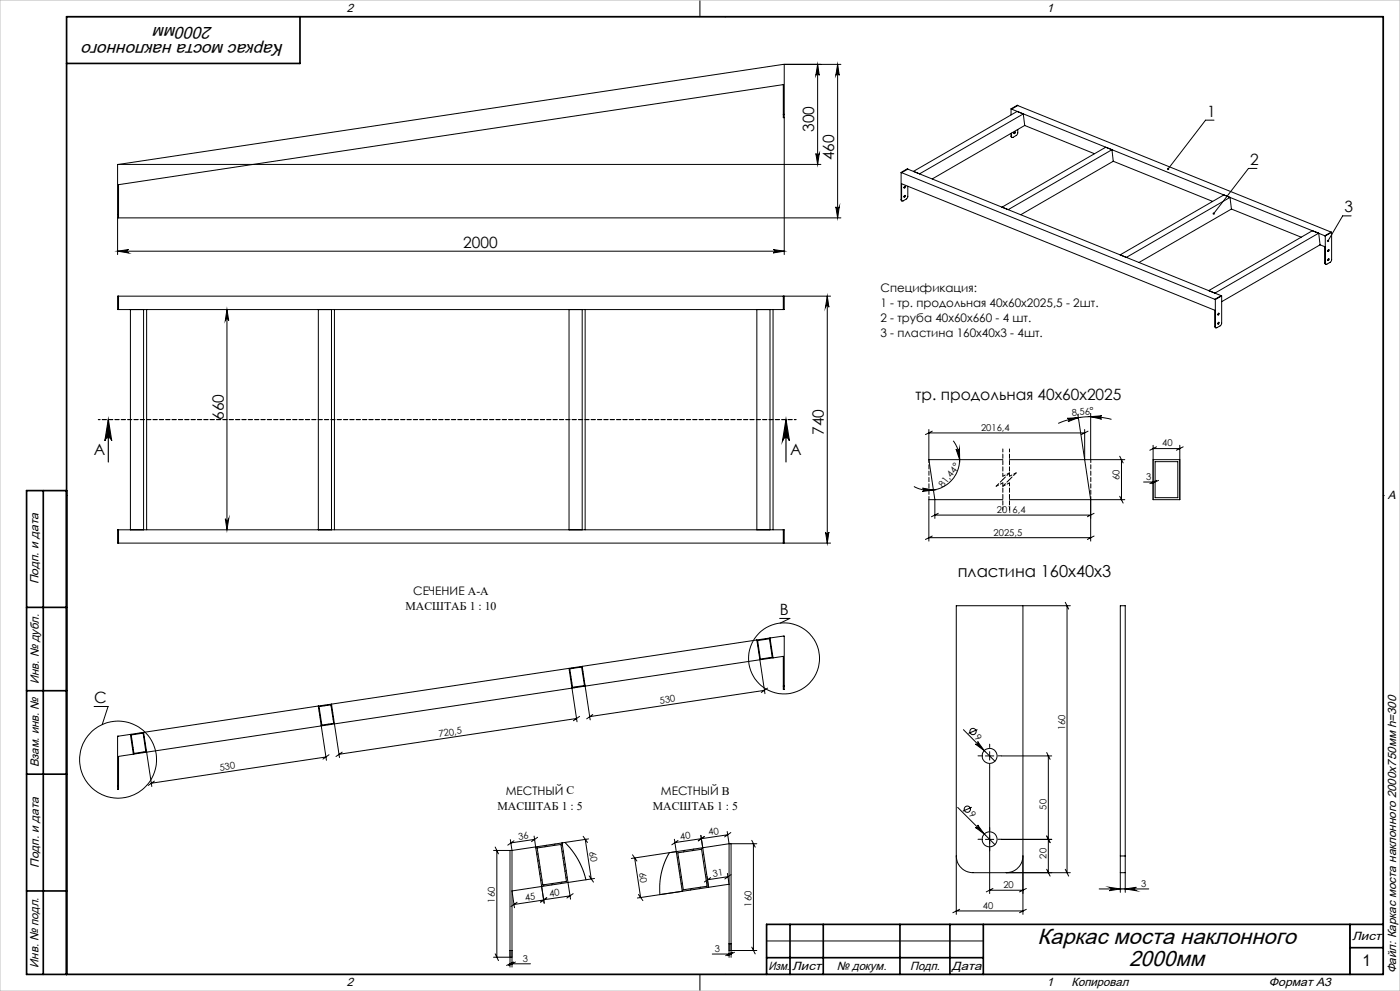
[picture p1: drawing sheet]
<svg xmlns="http://www.w3.org/2000/svg" width="420mm" height="297mm" viewBox="0 0 420 297" stroke-linecap="round" stroke-linejoin="round" font-family="sans-serif">
<g fill="none" stroke="#000" stroke-width=".3">
<path d="M20 5h395v287h-395zM210 0v5M217.5 5h.1M235.3 19.3v15M245.3 19.3l.5 3.3a.51 .51 0 0 0-.5-.5 .51 .51 0 0 0-.5 .5zM245.3 19.3v30M251.3 19.3l.5 3.3a.51 .51 0 0 0-.5-.5 .51 .51 0 0 0-.5 .5zM251.3 19.3v46M252.3 19.3h-17.3l-199.4 30M235 34.3v1h.3M235 34.3v-8.9l-199.4 29.9v9M235 34.3h.3"/>
<path d="M235.3 34.3v1M235.3 35.3v41M303.3 32.6v1.8M303.3 32.6l.2 .1M303.5 32.7l93.9 38M303.5 39.9v1M304.4 39.5l-.2 .5M305.3 38.8v1.1l-.3 .6-1.2 .7h-.2l-.1-.3M305.3 31.6l94 38M305.3 31.6l-1.8 1.1M305.3 31.6l-.1-.1-1.9 1.1M307 34.1l-31.1 18"/>
<path d="M307 34.1l.4 3.5M307 34.1l-1.9-.7-31.1 18M307.4 37.6l-27.7 16M307.4 37.6l20.9 8.5M364.2 36h-2.5l-11.3 14.7M244.8 46a.51 .51 0 0 0 .5 .5 .51 .51 0 0 0 .5-.5l-.5 3.3zM246.3 49.3h-211v15M270.3 59.9l.3 .4M270.3 59.9h.2M270.3 51.7v8.2M270.3 51.7h.2M270.5 59.9v-4.8l94 37.9v4.9"/>
<path d="M270.5 51.7l94 38M271.3 58.7a.25 .25 0 0 1 .3 .3 .25 .25 0 0 1-.4 .1zM271.4 55.9a.23 .23 0 0 1 .2 .3 .23 .23 0 0 1-.4 .1zM271.5 55.8l-.3 .5M271.5 58.6l-.3 .4M272.3 55.8v3.4l-1.4 1-.3 .1-.1-.4M272.3 50.7l94.1 37.9M272.3 50.7l-1.8 1M272.3 50.7l-.1-.1-1.9 1.1M303.3 40.8l.3 .4M303.3 40.8l.2 .1M303.3 40v.8"/>
<path d="M333.6 44.9l.4 3.4M334 48.3l-27.8 16M334 48.3l29.8 12.1M367.2 58.4l-31.1 18 1.8 .7 31.1-17.9 .4 3.4M377.1 50.5h-2.6l-10.4 13.5M35.3 65.3v11M35.3 75.3h200M35.3 75.3l3.3-.5a.51 .51 0 0 0-.5 .5 .51 .51 0 0 0 .5 .5zM35.3 64.3v1M35.3 65.3h217M35.3 64.3h.3M35.6 64.3v1"/>
<path d="M232 74.8l3.3 .5-3.3 .5a.51 .51 0 0 0 .5-.5 .51 .51 0 0 0-.5-.5zM250.8 62a.51 .51 0 0 0 .5 .5 .51 .51 0 0 0 .5-.5l-.5 3.3zM300.6 62.1l31.1-18 1.9 .8-31.1 17.9zM369.4 62.6l-27.7 16.1M369.4 62.6l20.9 8.5M395.6 69.9l.4 3.5M396 73.4l-29.5 17M396 73.4l1.4 .5v4.9M397.4 78.8l.3 .4M397.4 70.7h.2M397.4 78.8l.2 .1M397.6 70.7v8.2"/>
<path d="M398.5 74.9a.23 .23 0 0 1 .2 .3 .23 .23 0 0 1-.4 0zM398.5 77.6a.23 .23 0 0 1 .2 .3 .23 .23 0 0 1-.4 .1zM398.6 74.8l-.3 .5M398.6 77.5l-.3 .5M399.3 69.6h.2M399.3 69.6l-1.9 1.1M399.5 69.6v8.3l-.3 .6-1.1 .7h-.4l-.1-.3M399.5 69.6l-1.9 1.1M405.3 64.7h-2.5l-4.4 7.5M35.6 88.8v4M39.1 92.8v66M43.1 92.8v66"/>
<path d="M44 92.8v66M68.1 92.8v66M68.1 92.8l.5 3.3a.51 .51 0 0 0-.5-.5 .51 .51 0 0 0-.5 .5zM95.5 92.8v66M99.4 92.8v66M100.3 92.8v66M170.7 92.8v66M174.7 92.8v66M175.5 92.8v66M227 92.8v66M231 92.8v66M231.9 92.8v66"/>
<path d="M235 88.8v4M235.3 88.8v4h-200v-4h213.9M248.2 88.8v74M248.2 88.8l.5 3.3a.51 .51 0 0 0-.5-.5 .51 .51 0 0 0-.6 .5zM362.6 87.1l31.1-18 1.9 .8-31.1 17.9zM364.5 97.9l.2 .3M364.5 89.7l.1 .1M364.5 97.9h.1M364.6 89.8v8.1M365.5 93.9a.24 .24 0 0 1 .2 .3 .24 .24 0 0 1-.4 .1zM365.6 93.9l-.3 .4M365.6 96.6l-.3 .4"/>
<path d="M366.4 88.6l-1.9 1.1M366.4 88.6l.1 .1M366.5 88.7v8.4l-.4 .5-1.1 .6h-.3l-.1-.3M366.5 88.7l-1.9 1.1M278.7 128.7v9.1M278.7 129.7h46.7M278.7 137.8h22.1M278.7 137.8l1.8 12v5.6M279.7 129.2l-2.1 1M286 132.1a9.2 9.2 0 0 1-.4 11.7 9.2 9.2 0 0 1-11.4 2M286.8 134.6a.52 .52 0 0 0 .6 .4 .52 .52 0 0 0 .4-.6l.1 3.4zM302.8 137.8h34.6"/>
<path d="M320.2 125.4l3.3-.2-3.1 1.2a.51 .51 0 0 0 .4-.6 .51 .51 0 0 0-.6-.4zM323.4 124.2l2 13.6M325.4 137.8l1.8 12v12.4M325.4 128.7v9.1M326.4 129.2l-2 1M327.2 124.9l3.4-.3a.51 .51 0 0 0-.6 .5 .51 .51 0 0 0 .5 .5zM327.2 123.9v13.9M333.4 125.7a24.6 24.6 0 0 0-15.9 1.2M335.9 136.7l1 2M336.4 137.8v12M345.9 133.5v16.3h8v-16.3M345.9 134.4h8"/>
<path d="M345.9 137.8h8M346.5 138.4h6.8v10.8h-6.8zM347 133.9l-2.1 1M355 133.9l-2.1 1M20 148.5h.1M35.6 158.8v4M67.6 155.5a.51 .51 0 0 0 .5 .4 .51 .51 0 0 0 .5-.4l-.5 3.3zM235 158.8v4M247.6 159.5a.51 .51 0 0 0 .6 .5 .51 .51 0 0 0 .5-.5l-.5 3.3zM276.8 146.3l3.2 .6-3.3 .4a.49 .49 0 0 0 .5-.5 .49 .49 0 0 0-.4-.5zM280.5 154.4h46.7M281.5 153.8l-2.1 1.1"/>
<path d="M300.8 149.8h-22.1v12.4M302.8 149.8h34.6M328.2 153.8l-2 1.1M335.9 148.7l1 2.1M343.1 144.5h3.4M347 144l-2.1 1M347.6 144l-2.1 1M415 148.5h.1M235.3 162.8v-4h-200v4h213.9M278.7 161.1h48.5M279.7 160.7l-2.1 1M328.2 160.7l-2 1"/>
<path d="M174.2 199.8l-.2 .2M174.7 199.7l2.4 16.1M227 191.8l1 5.9M227.3 192l3.6-.6 .8 5.6-3.6 .5zM227.5 193.6l-.1 .1M227.8 195.5l-.2 .2M228 197.7l1.5 10.2M228 197.7l-184 27.7M228.1 197.5l-.2 .2M229.7 191.4l-.3 .3M230.7 197.1l-.2 .3M231 191.2l4.3-.6v15"/>
<path d="M231 191.2l-131.6 19.8M231 191.2l.9 6M231.2 192.2l-.2 .2M231.5 194.1l-.2 .2M231.7 196.1l-.1 .2M231.9 197.2l3.1-.5v8.9M231.9 197.2l-3.9 .5M233.9 185.3h3.1l-3 1.5M306.9 181.5v92.5M319.6 180.5l1 2.1M320.1 181.5v80M321.1 181.5h-34.2v92.5"/>
<path d="M28.2 211.7h4.2l-1.7 5.5M42.1 219.6l-.3 .3M43.1 219.5l.9 5.9M95.5 211.6l2.4 16.3M95.5 211.6l-56.4 8.5M95.7 211.8l3.6-.6 .8 5.6-3.5 .5zM95.9 213l-.2 .1M96.2 214.9l-.2 .2M96.5 216.8l-.2 .2M97.5 211.3l-.2 .2M98.6 217l-.2 .2M99.4 211l2.4 16"/>
<path d="M99.4 211l-3.9 .6M99.5 211.6l-.2 .1M99.8 213.5l-.1 .2M100.1 215.5l-.2 .1M170.7 200.3l2.4 16M170.9 200.4l3.6-.5 .8 5.6-3.5 .5zM171 200.8l-.2 .1M171.3 202.7l-.2 .2M171.6 200.2l-.3 .2M171.6 204.6l-.2 .2M172.6 205.9l-.3 .2M173 215.3l-71.3 10.8"/>
<path d="M173.9 214.7l-1.9 1.3M174.9 201.3l-.2 .2M175.2 203.3l-.2 .1M175.2 205.5l-.2 .2M175.5 205.2l-.2 .2M177.8 214.1l-1.8 1.3M229.3 206.9l-52.4 7.9M230.3 206.2l-1.9 1.3M235 205.6v.2a.42 .42 0 0 0-.1 .5 .42 .42 0 0 0 .4 .2v-.9M235 205.6h.3M289 218.7l9.5 9.4M293.2 218.6l-2.7 1.2"/>
<path d="M35.3 235.6v1h.3v-1M35.3 235.6h.3M39.1 220.1l-3.8 .5v15M39.1 220.1l.9 5.9M39.4 220.3l3.5-.6 .8 5.5-3.5 .6zM39.4 220.1l-.2 .2M39.6 222.1l-.2 .1M39.9 224l-.1 .2M40.4 225.7l-.2 .3M43.1 225.4l-.3 .2M43.3 220.7l-.2 .2M43.6 222.6l-.2 .2"/>
<path d="M43.9 224.6l-.2 .2M44 225.4l1.5 10.3M44 225.4l-8.4 1.3v8.9M46.3 234.1l-1.9 1.3M97.8 226.9l-52.4 7.8M98.7 226.2l-1.8 1.3M102.7 225.4l-1.9 1.3M293.3 222.2l2 2.8-2.7-2a.51 .51 0 0 0 .7 0 .51 .51 0 0 0 0-.8zM295.6 226.6h2.5M296.9 225.3v2.5M296.9 230v37.8M300.4 226.6h15.1"/>
<path d="M314 225.5l1 2.1M314.5 226.6v34.9M148.1 254.9h5.5M148.6 253.9l.9 2M149 254.9v32M153 254.9v34.9M153.1 251.6l.5 3.3M153.6 254.9v34.9M154.2 252l-1.9 1.3M160.2 250.6l3.1 20.1M160.4 251.6l-7.2 1M161.1 254.1l7.2-1 1.6 11.1-7.1 1z"/>
<path d="M161.3 250.9l-1.8 1.3M161.3 253.7l-.5 .5M161.4 255.8l-.3 .4M161.7 257.8l-.3 .3M162 259.7l-.4 .4M163.9 253.3l-.5 .5M166.5 252.9l-.4 .5M168.6 252.6l-15 2.3M168.6 252.6l2.6 16.9M168.7 253l-.4 .4M169 255l-.4 .3M169.3 257l-.4 .3"/>
<path d="M169.5 252.5l2 2.2 1.9 2.8 1.4 3.1 1 3.1M169.5 252.5l-.9 .1M169.5 258.9l-.3 .4M174.9 250.6l1.3 1.9M175.6 251.6l1.8 11.8M176.6 251.4l-7.1 1.1M189.8 256.2l1.3 1.9M190.4 257.1l1.8 11.9M202.3 251.5l2.4 15.6-6.7 1-.1-3.4 .5-3.3 1.1-3.2 1.3-2.7M203.3 255.6l7.2-1.1 1.6 11.1-7.1 1.1zM203.4 251.9l-1.9 1.3M203.5 256.8l-.3 .4"/>
<path d="M203.8 258.8l-.3 .3M205.5 254.8l-.5 .5M208.1 254.5l-.4 .4M210.3 250.4l.5 3.7M210.8 254.1l-.5 .4M210.8 254.1l-21.4 3.2M210.8 254.1l1.8 11.8-.5-3.2M211.1 256l-.4 .4M211.3 250.7l-1.8 1.3M211.4 257.9l-.4 .4M211.7 259.9l-.4 .3M218.2 249.2l.5 3.7"/>
<path d="M218.3 250.2l-15.8 2.3M218.7 252.9l-7.9 1.2M218.7 252.9v34M219.3 249.5l-1.9 1.3M219.3 252.9v34M225.5 251.8l1.1 2.1M226 252.9v32M227 252.9h-8.3M286.9 256.5a5.1 5.1 0 0 0 5 5h29.2M287.3 242l11.2 11.1M291.5 241.9l-2.6 1.2M292.6 248a.5 .5 0 0 0 .7 0 .5 .5 0 0 0 0-.7l2 2.6z"/>
<path d="M295.6 251.6h2.5M306.9 256.5a5.1 5.1 0 0 1-5 5M314 250.5l1 2.1M315.5 251.6h-15.1M336.1 256.5v5M336.1 256.5v-75h1.5v75M336.1 256.5h1.5M337.6 256.5v5M155.1 270.4l-1.8 1.3M162.2 270.3l1.8-1.3-1.8 1.4M162.3 261.7l-.4 .3M162.5 265.7l.7 4.9"/>
<path d="M162.6 263.6l-.4 .4M163.1 269.7l-8.9 1.4M163.3 265.1l-.5 .5M166 264.8l-.5 .4M168.6 264.3l-.5 .5M169.9 260.8l-.4 .4M170.1 262.8l-.3 .4M171 268.5l-7.9 1.2M171.9 267.8l-1.8 1.3M176.7 262.5l1.3 1.9M178.4 263.3l-24.8 3.7 .7 5.1M191.5 268.1l1.4 1.8"/>
<path d="M204.1 260.7l-.3 .4M204.4 262.7l-.4 .3M204.7 264.6l-.3 .4M205 266.6l-.4 .3M207.5 266.3l-.4 .5M210.2 265.9l-.5 .4M212 261.9l-.4 .3M212.5 265.7l-.1 .3M213.2 263l-1.9 1.3M218.2 261.8l.5 3.2-27.5 4.1M218.4 262.7l-6.1 1M219.3 262.1l-1.8 1.3"/>
<path d="M286.9 273h20M287.9 272.5l-2 1M296.9 266.8h10M297.9 266.3l-2 1M307.9 266.3l-2 1M307.9 272.5l-2 1M314 260.5l1 2.1M319.6 260.5l1 2.1M329.7 266.4h14.9M332.8 265.9l3.3 .5-3.3 .5a.51 .51 0 0 0 .5-.5 .51 .51 0 0 0-.5-.5zM336.1 261.5v5.9M336.1 261.5h1.5"/>
<path d="M337.6 266.4l3.3-.5a.51 .51 0 0 0-.5 .5 .51 .51 0 0 0 .5 .5zM337.6 261.5v5.9M405 277v15M148.1 286.9h5.5v-2h-.6v2M148.6 285.9l.9 2M153 288.9h6.1M154 288.3l-2 1M154.6 288.3l-2 1M210 292v5M213.7 285.9h5.6M217.5 292h.1M219.7 285.4l-2 1"/>
<path d="M220.3 285.4l-2 1M225.5 283.8l1.1 2.1M227 284.9h-8.3v-2h.6v2M230 282h65"/>
<circle cx="304.4" cy="39.7" r=".24"/>
<circle cx="365.6" cy="96.9" r=".25"/>
<circle cx="235.2" cy="197.3" r="10.7"/>
<circle cx="291.9" cy="219.2" r=".94"/>
<circle cx="35.4" cy="227.7" r="11.5"/>
<circle cx="296.9" cy="226.6" r="2.24"/>
<circle cx="290.2" cy="242.5" r=".94"/>
<circle cx="296.9" cy="251.5" r="2.25"/>
</g>
<path d="M32.5 125.8l1 6.3a1.02 1.02 0 0 0-1-1 1.02 1.02 0 0 0-1 1zM32.5 125.8v12.7M235.8 125.8l1 6.3a1.02 1.02 0 0 0-1-1 1.02 1.02 0 0 0-1 1zM235.8 125.8v12.7" fill="none" stroke="#000" stroke-width=".35"/>
<path d="M294.4 226.5h-1M296.9 224v-1M296.9 229v1M299.4 226.5h1M294.4 251.5h-1M296.9 249v-1M296.9 254v1M299.4 251.5h1" fill="none" stroke="#000" stroke-width=".3" stroke-dasharray="15.2 1.3 1.3 1.3"/>
<path d="M300.8 134.5v8.2M302.8 134.5v8.2M300.8 144.7v8.2M302.8 144.7v8.2" fill="none" stroke="#000" stroke-width=".3" stroke-dasharray="1.3 .6" stroke-dashoffset=".4"/>
<path d="M298.8 145.7l2-1M300.8 142.7l2-1M300.8 145.7l2-1M302.8 142.7l2-1" fill="none" stroke="#000" stroke-width=".3" stroke-dasharray="1.3 .6" stroke-dashoffset=".5"/>
<path d="M300.8 143.7l-2 2M302.8 141.7l-2 2M302.8 143.7l-2 2M304.8 141.7l-2 2" fill="none" stroke="#000" stroke-width=".3" stroke-dasharray="1.3 .6" stroke-dashoffset=".2"/>
<path d="M238.8 125.7h-209.3" fill="none" stroke="#000" stroke-width=".35" stroke-dasharray="1.3 .6" stroke-dashoffset=".8"/>
<g fill="none" stroke="#000" stroke-width=".5">
<path d="M90 5v14h-70M13 147v145M20 147h-12v145h407v-287h-395v287M8 182h12M8 207h12M8 232h12M8 267h12M237 277v15M247 277v15M270 277v15M285 277v15M295 277v15"/>
<path d="M405 277v15M415 277h-185v15M230 287h65M405 284h10"/>
</g>
<path d="M0 0h420v297h-420z" fill="none" stroke="#c0c0c0" stroke-width=".3"/>
<path d="M278.7 137.7v12M327.2 149.7v-12" fill="none" stroke="#000" stroke-width=".3" stroke-dasharray="1.3 .6" stroke-dashoffset=".3"/>
<g fill="#000">
<path d="M293.3 222.2l2 2.8-2.7-2a.51 .51 0 0 0 .7 0 .51 .51 0 0 0 0-.8zM292.6 248a.5 .5 0 0 0 .7 0 .5 .5 0 0 0 0-.7l2 2.6z"/>
<path d="M244.8 46a.51 .51 0 0 0 .5 .5 .51 .51 0 0 0 .5-.5l-.5 3.3zM245.3 19.3l.5 3.3a.51 .51 0 0 0-.5-.5 .51 .51 0 0 0-.5 .5zM250.8 62a.51 .51 0 0 0 .5 .5 .51 .51 0 0 0 .5-.5l-.5 3.3zM251.3 19.3l.5 3.3a.51 .51 0 0 0-.5-.5 .51 .51 0 0 0-.5 .5z"/>
<path d="M35.3 75.3l3.3-.5a.51 .51 0 0 0-.5 .5 .51 .51 0 0 0 .5 .5zM232 74.8l3.3 .5-3.3 .5a.51 .51 0 0 0 .5-.5 .51 .51 0 0 0-.5-.5z"/>
<path d="M364 63.7l-.2 .2 .1 .4 .2-.3-.2 .3a.34 .34 0 0 0 .6-.3 .34 .34 0 0 0-.5-.3zM350.1 50.4l.1 .5 .2-.2-.2 .2a.35 .35 0 0 0 .5-.1 .35 .35 0 0 0-.1-.4 .35 .35 0 0 0-.5 0zM398.2 71.9l-.1 .4 .2 .2 .1-.3-.1 .3a.34 .34 0 0 0 .4-.3 .34 .34 0 0 0-.5-.3z"/>
<path d="M235.8 125.8l1 6.3a1.02 1.02 0 0 0-1-1 1.02 1.02 0 0 0-1 1zM32.5 125.8l1 6.3a1.02 1.02 0 0 0-1-1 1.02 1.02 0 0 0-1 1z"/>
<path d="M327.2 124.9l3.4-.3a.51 .51 0 0 0-.6 .5 .51 .51 0 0 0 .5 .5zM320.2 125.4l3.3-.2-3.1 1.2a.51 .51 0 0 0 .4-.6 .51 .51 0 0 0-.6-.4z"/>
<path d="M247.6 159.5a.51 .51 0 0 0 .6 .5 .51 .51 0 0 0 .5-.5l-.5 3.3zM248.2 88.8l.5 3.3a.51 .51 0 0 0-.5-.5 .51 .51 0 0 0-.6 .5zM67.6 155.5a.51 .51 0 0 0 .5 .4 .51 .51 0 0 0 .5-.4l-.5 3.3zM68.1 92.8l.5 3.3a.51 .51 0 0 0-.5-.5 .51 .51 0 0 0-.5 .5z"/>
<path d="M276.8 146.3l3.2 .6-3.3 .4a.49 .49 0 0 0 .5-.5 .49 .49 0 0 0-.4-.5zM286.8 134.6a.52 .52 0 0 0 .6 .4 .52 .52 0 0 0 .4-.6l.1 3.4z"/>
<path d="M337.6 266.4l3.3-.5a.51 .51 0 0 0-.5 .5 .51 .51 0 0 0 .5 .5zM332.8 265.9l3.3 .5-3.3 .5a.51 .51 0 0 0 .5-.5 .51 .51 0 0 0-.5-.5z"/>
</g>
<g font-size="6.6">
<text x="311.2" y="283.1">Каркас моста наклонного</text>
<text x="338.7" y="289.4">2000мм</text>
</g>
<g font-size="5.1">
<text x="63.8" y="8.2" transform="rotate(-180 63.8 8.2)">2000мм</text>
<text x="85.2" y="13.1" transform="rotate(-180 85.2 13.1)">Каркас моста наклонного</text>
</g>
<text font-size="4.9" x="287.3" y="173">пластина 160х40х3</text>
<text font-size="4.8" x="408.8" y="289.5">1</text>
<g font-size="4.7">
<text x="362.2" y="35">1</text>
<text x="244.3" y="39.6" transform="rotate(-90 244.3 39.6)">300</text>
<text x="250.3" y="48" transform="rotate(-90 250.3 48)">460</text>
<text x="375" y="49.4">2</text>
<text x="403.3" y="63.6">3</text>
<text x="138.9" y="74.3">2000</text>
<text x="274.7" y="119.8">тр. продольная 40х60х2025</text>
<text x="67.1" y="125.8" transform="rotate(-90 67.1 125.8)">660</text>
<text x="247.2" y="130.4" transform="rotate(-90 247.2 130.4)">740</text>
<text x="28.1" y="136.4">A</text>
<text x="237.1" y="136.4">A</text>
<text x="233.9" y="184.3">B</text>
<text x="28.2" y="210.7">C</text>
</g>
<g font-size="3.6">
<text x="104" y="3.6">2</text>
<text x="314" y="3.6">1</text>
<text x="416.4" y="149.6">A</text>
<text x="11.6" y="175.1" transform="rotate(-90 11.6 175.1)">Подп. и дата</text>
<text x="11.6" y="205" transform="rotate(-90 11.6 205)">Инв. № дубл.</text>
<text x="11.6" y="230" transform="rotate(-90 11.6 230)">Взам. инв. №</text>
<text x="11.6" y="260.1" transform="rotate(-90 11.6 260.1)">Подп. и дата</text>
<text x="405.6" y="281.6">Лист</text>
<text x="11.6" y="290" transform="rotate(-90 11.6 290)">Инв. № подл.</text>
<text x="230.5" y="290.6">Изм.</text>
<text x="237.7" y="290.6">Лист</text>
<text x="251" y="290.6">№ докум.</text>
<text x="273" y="290.6">Подп.</text>
<text x="285.5" y="290.6">Дата</text>
<text x="418.8" y="291.8" transform="rotate(-90 418.8 291.8)">Файл: Каркас моста наклонного 2000х750мм h=300</text>
<text x="104" y="295.6">2</text>
<text x="314" y="295.6">1</text>
<text x="321.5" y="295.6">Копировал</text>
<text x="380.7" y="295.6">Формат А3</text>
</g>
<g font-size="3.5">
<text x="264.1" y="87.5">Спецификация:</text>
<text x="264.1" y="92">1 - тр. продольная 40х60х2025,5 - 2шт.</text>
<text x="264.1" y="96.5">2 - труба 40х60х660 - 4 шт.</text>
<text x="264.1" y="101">3 - пластина 160х40х3 - 4шт.</text>
<text x="123.9" y="178.4">СЕЧЕНИЕ A-A</text>
<text x="121.6" y="182.8">МАСШТАБ 1 : 10</text>
<text x="151.7" y="238.2">МЕСТНЫЙ C</text>
<text x="198.3" y="238.2">МЕСТНЫЙ B</text>
<text x="149.2" y="242.6">МАСШТАБ 1 : 5</text>
<text x="195.8" y="242.7">МАСШТАБ 1 : 5</text>
</g>
<g font-size="2.8">
<text x="321.6" y="124.7" transform="rotate(-5 321.6 124.7)">8,56°</text>
<text x="294.3" y="129.1">2016,4</text>
<text x="348.7" y="133.8">40</text>
<text x="335.8" y="143.8" transform="rotate(-90 335.8 143.8)">60</text>
<text x="343.9" y="143.8">3</text>
<text x="283" y="146.2" transform="rotate(-52 283 146.2)">81,44°</text>
<text x="299.1" y="153.7">2016,4</text>
<text x="298.1" y="160.5">2025,5</text>
<text x="198.1" y="211" transform="rotate(-9 198.1 211)">530</text>
<text x="131.7" y="220.9" transform="rotate(-9 131.7 220.9)">720,5</text>
<text x="292.3" y="221.1" transform="rotate(45 292.3 221.1)">9</text>
<text x="319.5" y="218.8" transform="rotate(-90 319.5 218.8)">160</text>
<text x="66" y="231" transform="rotate(-9 66 231)">530</text>
<text x="290.6" y="244.4" transform="rotate(45 290.6 244.4)">9</text>
<text x="313.9" y="242.7" transform="rotate(-90 313.9 242.7)">50</text>
<text x="155.6" y="251.6" transform="rotate(-9 155.6 251.6)">36</text>
<text x="204.2" y="251.6" transform="rotate(-9 204.2 251.6)">40</text>
<text x="212.7" y="250.4" transform="rotate(-9 212.7 250.4)">40</text>
<text x="176.8" y="255.3" transform="rotate(81 176.8 255.3)">60</text>
<text x="313.9" y="257.3" transform="rotate(-90 313.9 257.3)">20</text>
<text x="191.7" y="261.5" transform="rotate(81 191.7 261.5)">60</text>
<text x="214" y="262.8" transform="rotate(-9 214 262.8)">31</text>
<text x="157.6" y="269.9" transform="rotate(-9 157.6 269.9)">45</text>
<text x="164.9" y="268.8" transform="rotate(-9 164.9 268.8)">40</text>
<text x="301" y="266.2">20</text>
<text x="342.3" y="265.8">3</text>
<text x="148.5" y="270.5" transform="rotate(-90 148.5 270.5)">160</text>
<text x="225.4" y="271.7" transform="rotate(-90 225.4 271.7)">160</text>
<text x="294.9" y="272.4">40</text>
<text x="214.5" y="285.3">3</text>
<text x="156.8" y="288.2">3</text>
</g>
</svg>
